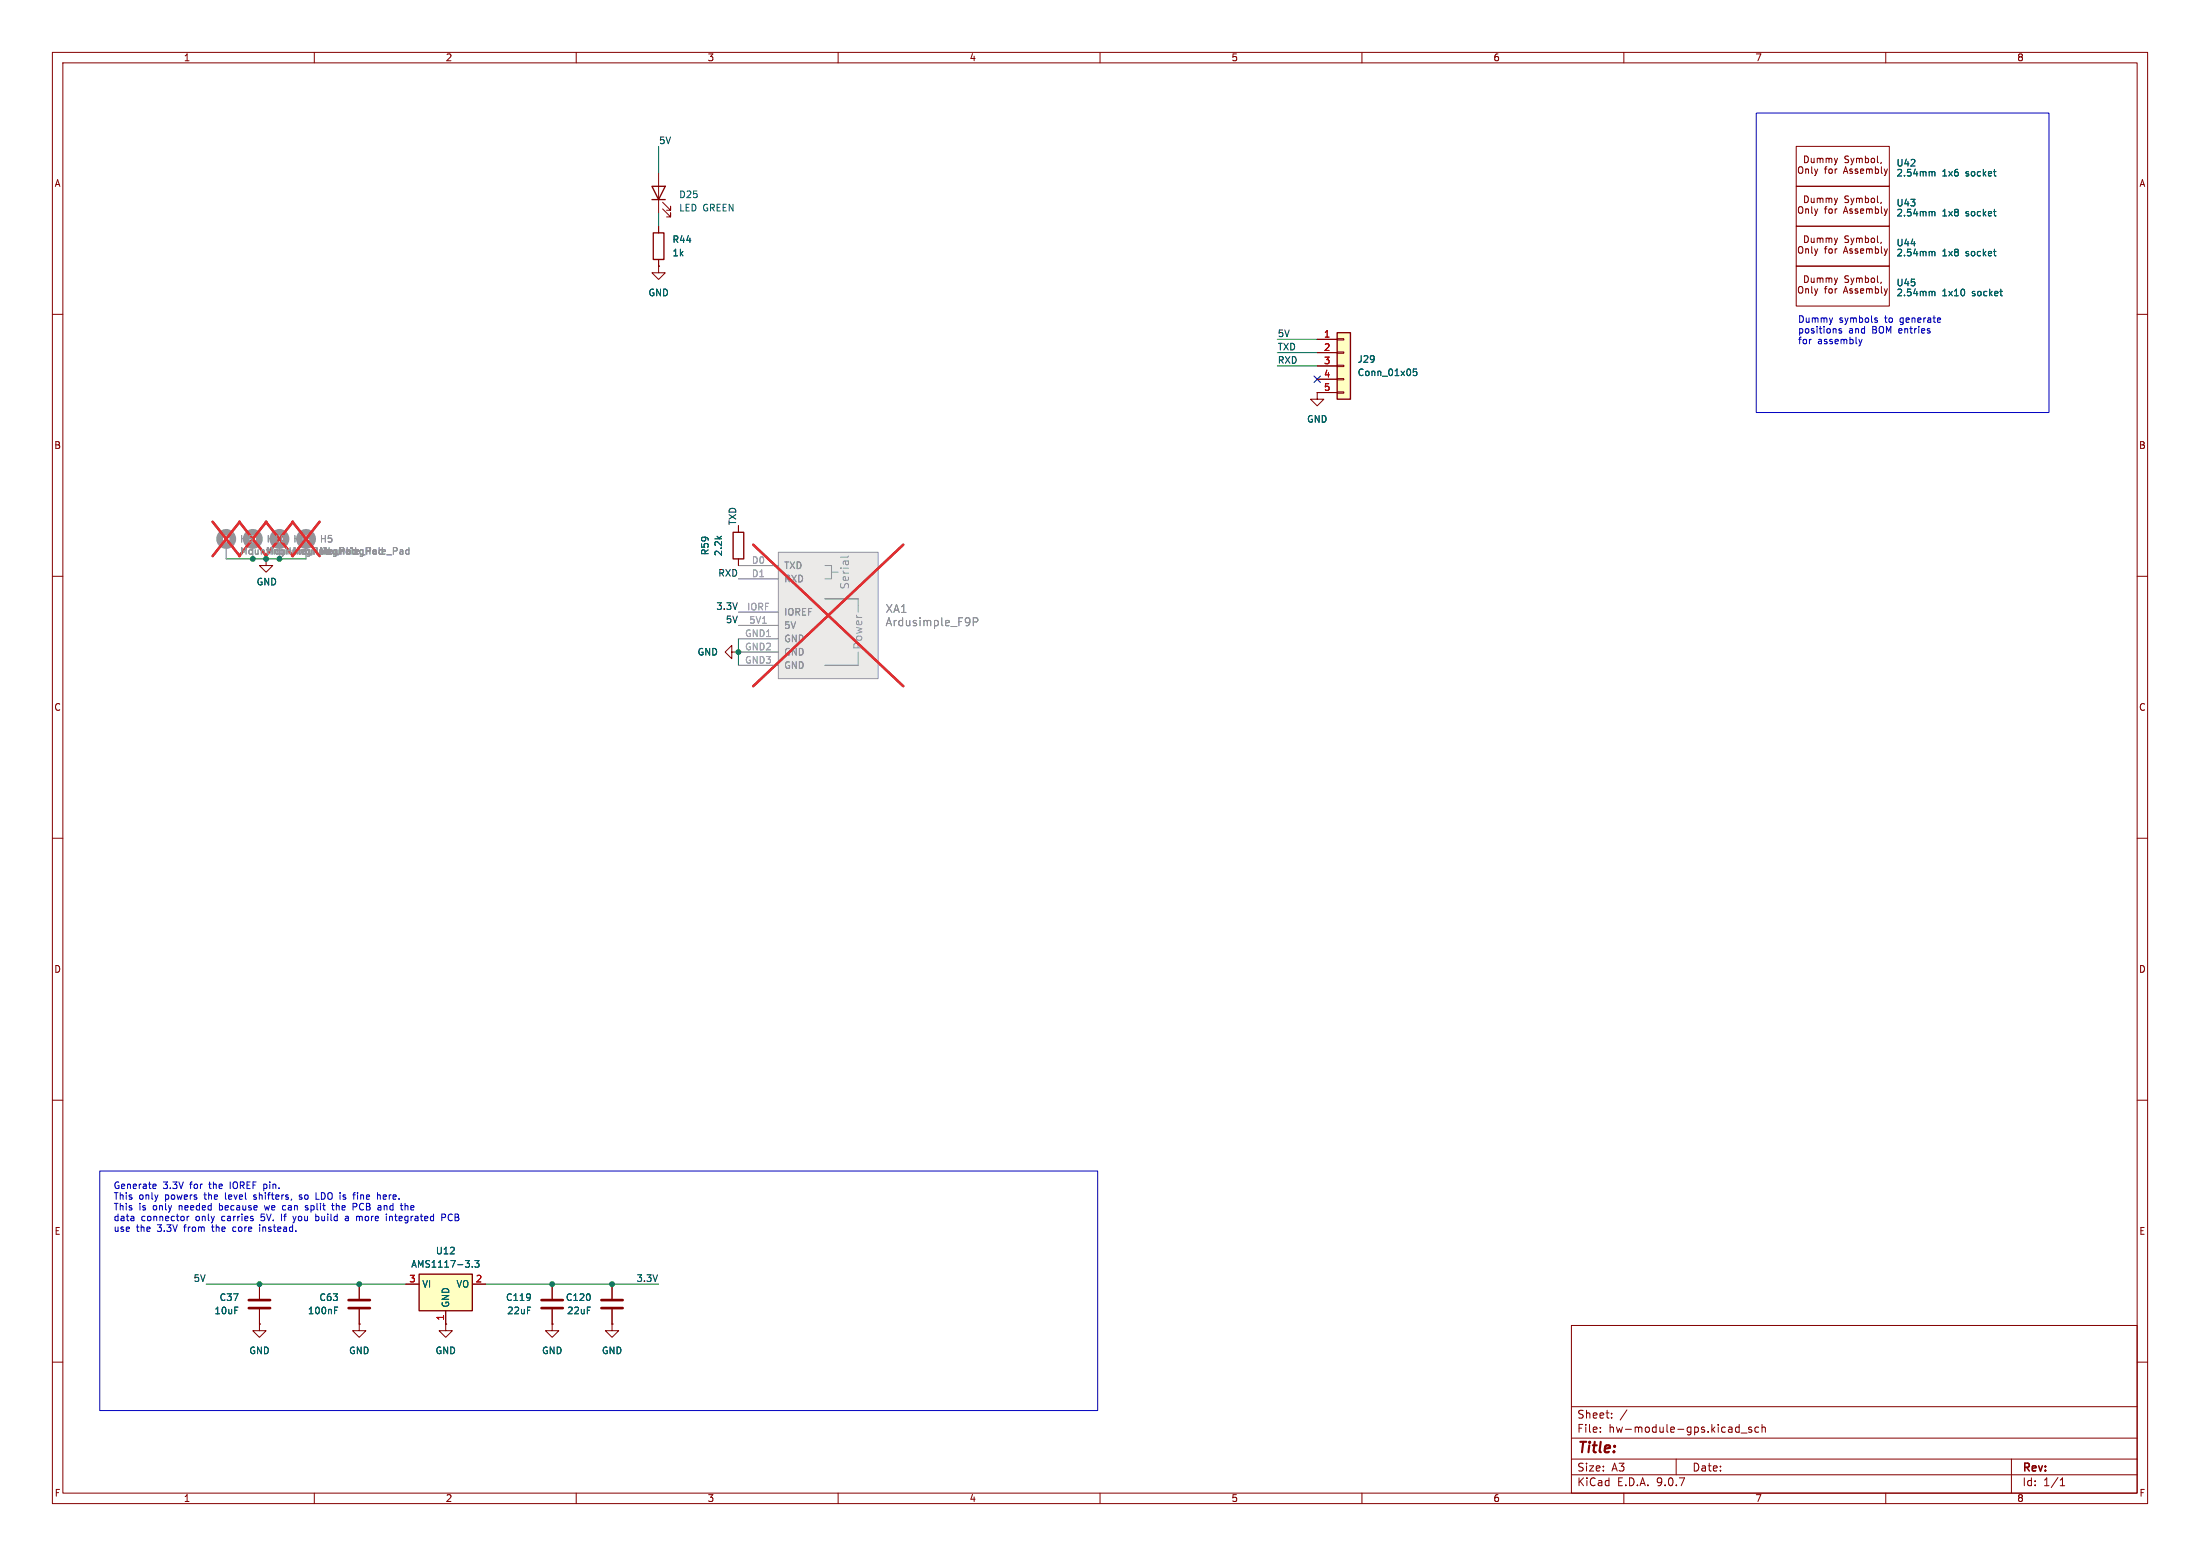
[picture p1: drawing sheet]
<svg xmlns="http://www.w3.org/2000/svg" width="420mm" height="297mm" viewBox="0 0 420 297" stroke-linecap="round" stroke-linejoin="round" font-family="sans-serif">
<g fill="none" stroke="#840000" stroke-width=".19">
<path d="M10 10h400v277h-400zM12 12h396v273h-396zM60 10v2M110 10v2M160 10v2M210 10v2M260 10v2M310 10v2M360 10v2M125.7 33v7.6M126.5 39.9l1.5 1.5v-.8v.8h-.7M126.5 38.6l1.5 1.5v-.7v.7h-.7"/>
<path d="M10 60h2M408 60h2M10 110h2M408 110h2M139.7 124.5v-1.3l-1.3 1.3 1.3 1.2v-1.2h1.3M141 124.5h.1M10 160h2M408 160h2M10 210h2M408 210h2M105.4 252.7v1.3h-1.3l1.3 1.3 1.3-1.3h-1.3M105.4 252.7h.1"/>
<path d="M116.8 252.7v1.3h-1.2l1.2 1.3 1.3-1.3h-1.3M116.8 252.7h.1M116.8 245.1v2.8M116.8 249.9v2.8M300 253h108v32h-108zM10 260h2M300 278.5h108M300 274.5h108M300 268.5h108M305.5 273.2v.2M305.5 272.5v.1M307.7 270.5v.2"/>
<path d="M307.7 269.8v.1M310.6 269.1l-1.3 1.9M320 278.5v3M331.6 272.4l.4 .1M332 271.9v1.5M332 273.3l-.4 .1M332.4 273.5h1.1M334.4 272.5l-.4-.1-.2 .2 .1 .2 .5 .2v.3h-.6M335.7 272.5l-.4-.1-.3 .3 .2 .6h.5M336.4 272.5l.2-.1 .3 .1 .1 .9M336.4 271.9v1.5M384 278.5v6.5"/>
<path d="M408 260h2M60 285v2M110 285v2M160 285v2M210 285v2M260 285v2M300 281.5h108M310 285v2M360 285v2M393.3 283.6h.9M393.3 282.5l.4-.4v1.5"/>
</g>
<path d="M124.5 35.6h2.5l-1.3 2.5zM124.5 38.1h2.5" fill="none" stroke="#840000" stroke-width=".25"/>
<path d="M114.8 249.7h4.1M114.8 248.2h4.1" fill="none" stroke="#840000" stroke-width=".51"/>
<path d="M148.6 105.4h19v24.1h-19z" fill="#ebeae8"/>
<g fill="none" stroke="#9c9b98" stroke-width=".19">
<path d="M141 108h7.6M141 110.5h7.6M141 116.8h7.6M141 119.4h7.6M148.6 105.4h19v24.1h-19zM157.5 108h1.2v2.5h-1.2M157.5 114.3h6.3zM158.7 109.2h1.3M162 106.1l-.2 .3h-1.3M163.8 114.3v2.5M141 121.9h7.6M141 124.5h7.6"/>
<path d="M141 127h7.6M157.5 127h6.3zM163.8 124.5v2.5"/>
</g>
<path d="M185.8 118.7l.7-.1 .2-.2-.1-.3-.2-.2h-.6v1.5" fill="none" stroke="#939391" stroke-width=".19"/>
<path d="M143.8 104l28.6 27M172.4 104l-28.6 27" fill="none" stroke="#e12e31" stroke-width=".46"/>
<g fill="none" stroke="#840000" stroke-width=".19">
<path d="M342.9 35.6h17.8v7.6h-17.8zM342.9 27.9h17.8v7.7h-17.8zM343.4 32l.2-.2a.43 .43 0 0 1 .6 .5v.4a.42 .42 0 0 1-.5 .4 .42 .42 0 0 1-.4-.4zM343.4 39.6l.2-.2a.43 .43 0 0 1 .6 .5v.4a.42 .42 0 0 1-.5 .4 .42 .42 0 0 1-.4-.4zM344.5 29.8a.64 .64 0 0 1 .7 .6 .64 .64 0 0 1-.7 .7zM344.5 37.4a.64 .64 0 0 1 .7 .6 .64 .64 0 0 1-.7 .7zM344.7 32.4l.2-.1h.3l.1 .8M344.7 40l.2-.1h.3l.1 .8M344.7 32.3v.8M344.7 39.9v.8M345.8 30.2v.8l.3 .1 .2-.2M345.8 37.8v.8l.3 .1 .2-.1"/>
<path d="M345.9 31.8v1.1l.1 .2M345.9 39.4v1.1l.1 .2M346.3 30.2v.9M346.3 37.8v.9M346.4 39.9l.3 .8M346.4 32.3l.3 .8M346.7 33.1l-.3 .4M346.9 30.2v.9M346.9 37.8v.9M346.9 37.9l.4-.1 .2 .2M346.9 30.3l.4-.1 .2 .2M347 39.9l-.3 .8"/>
<path d="M347 32.3l-.3 .8M347.5 30.4v.7M347.5 38v.7M347.5 30.4l.1-.2 .3 .1 .1 .8M347.5 38l.1-.2 .3 .1 .1 .8M348.3 39.9h.5M348.3 32.3h.5M348.6 30.2v.9M348.6 37.8v.9M348.6 37.9l.4-.1 .2 .2M348.6 30.3l.4-.1 .2 .2M348.8 31.8l-.3 .2v1.1"/>
<path d="M348.8 39.4l-.3 .2v1.1M349.2 30.4v.7M349.2 38v.7M349.2 30.4l.1-.2 .3 .1 .1 .8M349.2 38l.1-.2 .3 .1 .1 .8M349.2 39.9h.4l.2 .2v.4l-.2 .2h-.4l-.1-.2zM349.2 32.3h.4l.2 .2v.4l-.2 .2-.4-.1-.1-.1zM350.2 37.8l.3 .9M350.2 30.2l.3 .9M350.3 32.3v.8M350.3 39.9v.8M350.5 38.7l-.3 .4"/>
<path d="M350.5 31.1l-.3 .4M350.7 39.9l-.4 .2M350.7 32.3l-.4 .2M350.8 37.8l-.3 .9M350.8 30.2l-.3 .9M351.9 33.1l.4-1.3 .5 1.3M352 32.7h.6M352.9 29.8h-.5l-.2 .1v.4l.6 .2 .1 .3-.2 .3-.5-.1M352.9 37.5l-.5-.1-.2 .1v.4l.6 .2 .1 .3-.2 .3-.5-.1M353.3 37.8l.3 .9M353.3 30.2l.3 .9M353.6 32.3h-.3l-.2 .1 .1 .2 .4 .1v.3h-.5"/>
<path d="M353.6 39.9h-.3l-.2 .2 .1 .1 .4 .2v.3h-.5M353.6 38.7l-.3 .4M353.6 31.1l-.3 .4M353.9 37.8l-.3 .9M353.9 30.2l-.3 .9M354.4 30.2v.9M354.4 37.8v.9M354.4 37.9l.4-.1 .2 .2M354.4 30.3l.4-.1 .2 .2M354.6 32.3h-.3l-.2 .1 .1 .2 .4 .1v.3h-.5M354.6 39.9h-.3l-.2 .2 .1 .1 .4 .2v.3h-.5M355 30.4v.7"/>
<path d="M355 38v.7M355 30.4l.1-.2 .3 .1 .1 .8M355 38l.1-.2 .3 .1 .1 .8M355.2 32.7l.6-.1-.1-.3h-.3l-.2 .1v.6h.5M356.1 29.8v1.3M356.1 37.4v1.3M356.1 30.3h.5l.1 .5M356.1 37.9h.5l.1 .5M356.3 32.3v.8M356.3 39.9v.8M356.9 32.4v.7M357.2 30.8v-.4l.2-.2 .4 .1 .1 .5"/>
<path d="M357.2 38.4v-.3l.2-.3 .4 .1 .1 .5M357.4 32.4v.7M358 31.8v1.3M358 39.4v1.3M358.4 29.8v1.1M358.4 37.4v1.1M358.6 33l-.2 .1-.4-.1M359.2 32.9l.1 .2M359.7 39.9l.3 .8M359.7 32.3l.3 .8M360 33.1l-.3 .4M360.3 39.9l-.3 .8"/>
<path d="M360.3 32.3l-.3 .8M125.7 50.8v1.3h1.3l-1.3 1.2-1.2-1.2h1.2M125.7 50.8h.1M125.7 43.2v1.3M125.7 49.5v1.3M342.9 50.8h17.8v7.6h-17.8zM342.9 43.2h17.8v7.6h-17.8zM343.4 54.9l.2-.2a.43 .43 0 0 1 .6 .4v.4a.42 .42 0 0 1-.5 .5 .42 .42 0 0 1-.4-.5zM343.4 47.2l.2-.1a.43 .43 0 0 1 .6 .4v.4a.42 .42 0 0 1-.5 .5 .42 .42 0 0 1-.4-.5zM344.5 45a.64 .64 0 0 1 .7 .7 .64 .64 0 0 1-.7 .6zM344.5 52.6a.64 .64 0 0 1 .7 .7 .64 .64 0 0 1-.7 .6zM344.7 47.6l.2-.1 .3 .1 .1 .7"/>
<path d="M344.7 55.2l.2-.1 .3 .1 .1 .8M344.7 47.5v.8M344.7 55.1v.9M345.8 53.1v.8h.3l.2-.1M345.8 45.4v.8l.3 .1 .2-.1M345.9 54.7v1.1l.1 .2M345.9 47.1v1.1l.1 .1M346.3 45.4v.9M346.3 53.1v.8M346.4 55.1l.3 .9M346.4 47.5l.3 .8M346.7 56l-.3 .4"/>
<path d="M346.7 40.7l-.3 .4M346.7 48.3l-.3 .5M346.9 53.2l.4-.1 .2 .1M346.9 45.4v.9M346.9 53.1v.8M346.9 45.6l.4-.2 .2 .2M347 55.1l-.3 .9M347 47.5l-.3 .8M347.5 53.2l.1-.1h.3l.1 .8M347.5 45.6v.7M347.5 53.2v.7M347.5 45.6l.1-.2 .3 .1 .1 .8"/>
<path d="M348.3 55.1h.5M348.3 47.5h.5M348.6 53.2l.4-.1 .2 .1M348.6 45.4v.9M348.6 53.1v.8M348.6 45.6l.4-.2 .2 .2M348.8 54.7l-.3 .2v1.1M348.8 47.1l-.3 .1v1.1M349.2 53.2l.1-.1h.3l.1 .8M349.2 45.6v.7M349.2 53.2v.7M349.2 45.6l.1-.2 .3 .1 .1 .8"/>
<path d="M349.2 55.2l.4-.1 .2 .3v.3l-.2 .3-.4-.1-.1-.2zM349.2 47.6l.4-.1 .2 .2v.4l-.2 .2h-.4l-.1-.2zM350.2 53.1l.3 .8M350.2 45.4l.3 .9M350.3 47.5v.8M350.3 55.1v.9M350.5 53.9l-.3 .4M350.5 46.3l-.3 .4M350.7 55.1l-.4 .3M350.7 47.5l-.4 .2M350.8 53.1l-.3 .8M350.8 45.4l-.3 .9"/>
<path d="M351.9 56l.4-1.3 .5 1.3M351.9 40.7l.4-1.3 .5 1.3M351.9 48.3l.4-1.2 .5 1.2M352 55.6h.6M352 40.4h.6M352 48h.6M352.9 52.7l-.5-.1-.2 .2v.3l.6 .3 .1 .3-.2 .2h-.5M352.9 45.1l-.5-.1-.2 .1v.4l.6 .2 .1 .4-.2 .2-.5-.1M353.3 53.1l.3 .8M353.3 45.4l.3 .9M353.6 55.2l-.3-.1-.2 .2 .1 .2 .4 .1v.3h-.5M353.6 47.6l-.3-.1-.2 .2 .1 .2 .4 .1v.3h-.5"/>
<path d="M353.6 46.3l-.3 .4M353.6 53.9l-.3 .4M353.9 53.1l-.3 .8M353.9 45.4l-.3 .9M354.4 53.2l.4-.1 .2 .1M354.4 45.4v.9M354.4 53.1v.8M354.4 45.6l.4-.2 .2 .2M354.6 55.2l-.3-.1-.2 .2 .1 .2 .4 .1v.3h-.5M354.6 47.6l-.3-.1-.2 .2 .1 .2 .4 .1v.3h-.5M355 53.2l.1-.1h.3l.1 .8M355 45.6v.7"/>
<path d="M355 53.2v.7M355 45.6l.1-.2 .3 .1 .1 .8M355.2 55.5l.6-.1-.1-.2-.3-.1-.2 .2v.6h.5M355.2 40.3l.6-.1-.1-.3h-.3l-.2 .2v.6h.5M355.2 47.9l.6-.1-.1-.2-.3-.1-.2 .2v.6h.5M356.1 53.1h.5l.1 .6M356.1 45v1.3M356.1 52.6v1.3M356.1 45.5h.5l.1 .6M356.3 47.5v.8M356.3 55.1v.9M356.9 40.1v.6"/>
<path d="M356.9 47.7v.6M356.9 55.3v.7M357.2 53.7v-.4l.2-.2 .4 .1 .1 .5M357.2 46.1v-.4l.2-.3 .4 .2 .1 .5M357.4 40.1v.6M357.4 47.7v.6M357.4 55.3v.7M358 47.1v1.2M358 54.7v1.3M358.4 45v1.1M358.4 52.6v1.1M358.6 55.8l-.2 .2-.4-.1"/>
<path d="M358.6 40.6l-.2 .1h-.4M358.6 48.2l-.2 .1h-.4M359.2 55.8l.1 .2M359.2 40.5l.1 .2M359.2 48.2l.1 .1M359.7 55.1l.3 .9M359.7 47.5l.3 .8M360 56l-.3 .4M360 40.7l-.3 .4M360 48.3l-.3 .5M360.3 55.1l-.3 .9M360.3 47.5l-.3 .8"/>
<path d="M141 100.3v1.3M141 106.7v1.3M68.6 252.7v1.3h-1.3l1.3 1.3 1.2-1.3h-1.2M68.6 252.7h.1M68.6 245.1v2.8M68.6 249.9v2.8M85.1 252.7v1.3h-1.3l1.3 1.3 1.3-1.3h-1.3M85.1 252.7h.1"/>
</g>
<path d="M66.5 249.7h4.1M66.5 248.2h4.1" fill="none" stroke="#840000" stroke-width=".51"/>
<path d="M368.8 32.9l.2-.1h.3l.1 .8M368.8 55.8l.2-.2 .3 .1 .1 .8M368.8 40.6l.2-.2h.3l.1 .8M368.8 48.2l.2-.2 .3 .1 .1 .7M63.9 250.1h.4M63.9 249.5h.6" fill="none" stroke="#006464" stroke-width=".19"/>
<path d="M124.7 44.5h2v5h-2zM140 101.6h2v5.1h-2z" fill="none" stroke="#840000" stroke-width=".25"/>
<path d="M255.3 63.5h2.5v12.7h-2.5z" fill="#ffffc2"/>
<path d="M255.3 63.5h2.5v12.7h-2.5z" fill="none" stroke="#840000" stroke-width=".25"/>
<g fill="none" stroke="#840000" stroke-width=".19">
<path d="M251.5 74.9v1.3h1.2l-1.2 1.3-1.3-1.3h1.3M251.5 74.9h.1M251.5 64.8h3.8M251.5 67.3h3.8M251.5 69.9h3.8M251.5 72.4h3.8M251.5 74.9h3.8M255.3 64.6h1.2v.3h-1.2zM255.3 67.2h1.2v.2h-1.2zM255.3 69.7h1.2v.3h-1.2zM255.3 72.3h1.2v.2h-1.2zM255.3 74.8h1.2v.3h-1.2z"/>
<path d="M49.5 252.7v1.3h-1.2l1.2 1.3 1.3-1.3h-1.3M49.5 252.7h.1M49.5 245.1v2.8M49.5 249.9v2.8"/>
</g>
<path d="M270.4 70.4h-.6v.6l.2-.1 .4 .1 .1 .2-.1 .4-.1 .1-.5-.1" fill="none" stroke="#006464" stroke-width=".19"/>
<circle cx="53.3" cy="102.9" r="1.27" fill="none" stroke="#9c9b98" stroke-width="1.3"/>
<path d="M53.3 104.1v2.6" fill="none" stroke="#9c9b98" stroke-width=".19"/>
<path d="M50.7 99.6l5.2 6.5M55.9 99.6l-5.2 6.5" fill="none" stroke="#e12e31" stroke-width=".46"/>
<path d="M47.5 249.7h4.1M47.5 248.2h4.1" fill="none" stroke="#840000" stroke-width=".51"/>
<path d="M80 243.2h10.2v7h-10.2z" fill="#ffffc2"/>
<path d="M80 243.2h10.2v7h-10.2z" fill="none" stroke="#840000" stroke-width=".25"/>
<g fill="none" stroke="#840000" stroke-width=".19">
<path d="M125.7 50.8h.1M125.7 43.2v1.3M125.7 49.5v1.3M251.5 74.9h.1M251.5 64.8h3.8M251.5 67.3h3.8M251.5 69.9h3.8M251.5 72.4h3.8M251.5 74.9h3.8M50.8 106.7v1.3h1.3l-1.3 1.2-1.3-1.2h1.3M141 100.3v1.3M141 106.7v1.3"/>
<path d="M141 124.5h.1M49.5 252.7h.1M49.5 245.1v2.8M49.5 249.9v2.8M68.6 252.7h.1M68.6 245.1v2.8M68.6 249.9v2.8M77.5 245.1h2.5M85.1 252.7h.1M85.1 250.2v2.5M90.2 245.1h2.5M105.4 252.7h.1"/>
<path d="M105.4 245.1v2.8M105.4 249.9v2.8M116.8 252.7h.1M116.8 245.1v2.8M116.8 249.9v2.8"/>
</g>
<path d="M368.8 32.9l.2-.1h.3l.1 .8M368.8 55.8l.2-.2 .3 .1 .1 .8M368.8 40.6l.2-.2h.3l.1 .8M368.8 48.2l.2-.2 .3 .1 .1 .7M270.4 70.4h-.6v.6l.2-.1 .4 .1 .1 .2-.1 .4-.1 .1-.5-.1M63.9 250.1h.4M63.9 249.5h.6M90.2 241.8v.1M90.7 240.6h.7l-.4 .5 .4 .1v.6l-.2 .1-.5-.1" fill="none" stroke="#006464" stroke-width=".19"/>
<path d="M103.4 249.7h4M103.4 248.2h4" fill="none" stroke="#840000" stroke-width=".51"/>
<g fill="none" stroke="#9c9b98" stroke-width="1.3">
<circle cx="43.2" cy="102.9" r="1.27"/>
<circle cx="48.3" cy="102.9" r="1.27"/>
<circle cx="58.4" cy="102.9" r="1.27"/>
</g>
<path d="M43.2 104.1v2.6M48.3 104.1v2.6M53.3 104.1v2.6M58.4 104.1v2.6M141 108h7.6M141 110.5h7.6M141 116.8h7.6M141 119.4h7.6M141 121.9h7.6M141 124.5h7.6M141 127h7.6" fill="none" stroke="#9c9b98" stroke-width=".19"/>
<path d="M40.6 99.6l5.2 6.5M45.7 99.6l5.2 6.5M45.8 99.6l-5.2 6.5M50.7 99.6l5.2 6.5M50.9 99.6l-5.2 6.5M55.8 99.6l5.2 6.5M55.9 99.6l-5.2 6.5M61 99.6l-5.2 6.5M143.8 104l28.6 27M172.4 104l-28.6 27" fill="none" stroke="#e12e31" stroke-width=".46"/>
<path d="M46.1 105.8v-1.3l.5 .9 .4-.9v1.3M47.6 105.1l.2-.2 .3 .2 .1 .4-.1 .2-.3 .1-.2-.1zM48.7 104.9l.1 .8 .3 .1 .2-.1M49.3 104.9v.9M49.9 104.9v.9M50.4 105l-.3-.1-.2 .2M76.5 104.9l.4 .2v.7M76.9 105.7l-.4 .1M76.9 105.2l-.4 .1M78.1 105l-.4-.1-.2 .3 .1 .5h.5M78.1 104.5v1.3M185.8 118.7l.7-.1 .2-.2-.1-.3-.2-.2h-.6v1.5" fill="none" stroke="#939391" stroke-width=".19"/>
<path d="M125.7 27.9v5.1M125.7 40.6v2.6M243.8 64.8h7.7M243.8 69.9h7.7M243.8 67.3h7.7M43.2 106.7h7.6M53.3 106.7h5.1M141 121.9v5.1M39.4 245.1h38.1M92.7 245.1h33" fill="none" stroke="#009600" stroke-width=".19"/>
<path d="M250.9 71.8l1.2 1.2M252.1 71.8l-1.2 1.2" fill="none" stroke="#000084" stroke-width=".19"/>
<g fill="none" stroke="#0000c2" stroke-width=".19">
<path d="M335.3 21.6h55.9v57.1h-55.9zM349.8 60.7l-.3 .8M351.1 62.8v.3l.4 .1 .1 .2-.2 .2-.3-.1M354.9 64.8l.3 .8M355.2 65.6l-.2 .3M355.5 64.8l-.3 .8M358.1 61.1l.3 .1v.1l-.4 .2M358.1 60.7h.3M19 223.5h190.5v45.7h-190.5zM29.4 226l.3 .1 .1 .2-.6 .1M29.7 226.8l-.3 .1M35.7 232.2v.8"/>
<path d="M36.1 232.2l-.4 .2M44.7 234.2l-.3 .2v.4l.3 .3M48.4 228.9h.1M48.5 228.1l-.1 .2 .2 .2M49.6 233.8v.1M49.6 234.2v.9M50.5 230.1l.2 .9M53.7 231.7v1.3M54 230.8l.4 .2M54.4 230.1l-.4 .1M55.9 232.2l.3 .8M56.2 233l-.3 .4"/>
<path d="M56.5 232.2l-.3 .8M57.1 228.9h.4M57.5 228.1l-.4 .2 .1 .1 .3 .1M58.8 230.2l-.3-.1-.2 .3 .5 .3M58.8 230.8l-.2 .2-.3-.1M60.3 231.7v1.3M60.3 228.9h.6M60.8 232.2v.1M60.8 232.9l-.2 .1-.3-.1M63.3 230.1h.5M63.5 229.7v1.1l.3 .2M66 232.2h.4l.1 .8"/>
<path d="M66.5 232.5h-.4l-.2 .2 .2 .3 .4-.1M67.9 229.7l.2 .2v.3l-.7 .2M68.3 227.6v.2M68.3 228.1v.8M68.7 232.2h.4M72.2 228.1l.4 .2v.6M73.2 228.1v.8M73.8 228.4l-.6 .1M74.4 232.3l.3-.1 .2 .1M74.4 232.2v.8M77.3 230.2l.4-.1 .2 .2M77.3 229.7v1.3"/>
<path d="M84.3 232.4l.6-.1 .2-.1-.1-.3-.7-.2v1.3M85.8 231.8l-.2 .5 .2 .6"/>
</g>
<g fill="#009600" stroke="#009600" stroke-width=".19">
<circle cx="50.8" cy="106.7" r=".46"/>
<circle cx="53.3" cy="106.7" r=".46"/>
<circle cx="48.3" cy="106.7" r=".46"/>
<circle cx="49.5" cy="245.1" r=".46"/>
<circle cx="116.8" cy="245.1" r=".46"/>
<circle cx="105.4" cy="245.1" r=".46"/>
<circle cx="141" cy="124.5" r=".46"/>
<circle cx="68.6" cy="245.1" r=".46"/>
</g>
<text font-size="2.8" fill="#840000" x="301" y="277.9">Title:</text>
<g font-size="2.1" fill="#9c9b98">
<text x="162.3" y="112.6" transform="rotate(-90 162.3 112.6)">Serial</text>
<text x="164.8" y="124.1" transform="rotate(-90 164.8 124.1)">Power</text>
</g>
<g font-size="2.1" fill="#939391">
<text x="169" y="117.2">XA1</text>
<text x="169" y="119.7">Ardusimple_F9P</text>
</g>
<g font-size="2.1" fill="#840000">
<text x="301" y="273.7">File:</text>
<text x="301" y="271">Sheet:</text>
<text x="307.1" y="273.7">hw-module-gps.kicad_sch</text>
<text x="301" y="281.1">Size:</text>
<text x="307.6" y="281.1">A3</text>
<text x="323" y="281.1">Date:</text>
<text x="386" y="281.3">Rev:</text>
<text x="301" y="283.9">KiCad</text>
<text x="308.7" y="283.9">E.D.A.</text>
<text x="316.3" y="283.9">9.0.7</text>
<text x="386" y="283.9">Id:</text>
<text x="390.1" y="283.9">1/1</text>
</g>
<g font-size="1.8" fill="#840000">
<text x="35" y="11.9">1</text>
<text x="85" y="11.9">2</text>
<text x="135" y="11.9">3</text>
<text x="185" y="11.9">4</text>
<text x="235" y="11.9">5</text>
<text x="285" y="11.9">6</text>
<text x="335" y="11.9">7</text>
<text x="385" y="11.9">8</text>
<text x="10.3" y="35.9">A</text>
<text x="356.6" y="32.4">for</text>
<text x="408.3" y="35.9">A</text>
<text x="356.6" y="40">for</text>
<text x="356.6" y="47.6">for</text>
<text x="356.6" y="55.2">for</text>
<text x="10.3" y="85.9">B</text>
<text x="408.2" y="85.9">B</text>
<text x="10.3" y="135.9">C</text>
<text x="408.2" y="135.9">C</text>
<text x="10.3" y="185.9">D</text>
<text x="408.2" y="185.9">D</text>
<text x="10.3" y="235.9">E</text>
<text x="408.3" y="235.9">E</text>
<text x="10.3" y="285.9">F</text>
<text x="35" y="286.9">1</text>
<text x="85" y="286.9">2</text>
<text x="135" y="286.9">3</text>
<text x="185" y="286.9">4</text>
<text x="235" y="286.9">5</text>
<text x="285" y="286.9">6</text>
<text x="335" y="286.9">7</text>
<text x="385" y="286.9">8</text>
<text x="408.3" y="285.9">F</text>
</g>
<g font-size="1.8" fill="#0f0f0f">
<text x="125.7" y="27.6">5V</text>
<text x="243.8" y="64.4">5V</text>
<text x="243.8" y="67">TXD</text>
<text x="243.8" y="69.5">RXD</text>
<text x="140.6" y="100.3" transform="rotate(-90 140.6 100.3)">TXD</text>
<text x="137" y="110.1">RXD</text>
<text x="136.7" y="116.5">3.3V</text>
<text x="138.5" y="119">5V</text>
<text x="36.9" y="244.8">5V</text>
<text x="121.4" y="244.8">3.3V</text>
</g>
<g font-size="1.8" fill="#006464">
<text x="362" y="32">U42</text>
<text x="362" y="33.9">2.54mm</text>
<text x="370.8" y="33.9">1x6</text>
<text x="375.4" y="33.9">socket</text>
<text x="129.5" y="38">D25</text>
<text x="129.5" y="40.6">LED GREEN</text>
<text x="362" y="39.6">U43</text>
<text x="362" y="41.5">2.54mm</text>
<text x="370.8" y="41.5">1x8</text>
<text x="375.4" y="41.5">socket</text>
<text x="128.3" y="46.6">R44</text>
<text x="362" y="47.2">U44</text>
<text x="128.3" y="49.1">1k</text>
<text x="362" y="49.1">2.54mm</text>
<text x="370.8" y="49.1">1x8</text>
<text x="375.4" y="49.1">socket</text>
<text x="123.7" y="56.7">GND</text>
<text x="362" y="54.8">U45</text>
<text x="362" y="56.7">2.54mm</text>
<text x="370.8" y="56.7">1x10</text>
<text x="376.6" y="56.7">socket</text>
<text x="259.1" y="72">Conn_01x05</text>
<text x="259.1" y="69.4">J29</text>
<text x="249.4" y="80.9">GND</text>
<text x="135.5" y="106.1" transform="rotate(-90 135.5 106.1)">R59</text>
<text x="138" y="106.3" transform="rotate(-90 138 106.3)">2.2k</text>
<text x="48.9" y="111.9">GND</text>
<text x="133.1" y="125.3">GND</text>
<text x="83.1" y="239.6">U12</text>
<text x="78.4" y="242.2">AMS1117-3.3</text>
<text x="80.5" y="246">VI</text>
<text x="87" y="246">VO</text>
<text x="40.9" y="251.1">10uF</text>
<text x="41.8" y="248.5">C37</text>
<text x="58.7" y="251.1">100nF</text>
<text x="60.9" y="248.5">C63</text>
<text x="86" y="249.7" transform="rotate(-90 86 249.7)">GND</text>
<text x="96.5" y="248.5">C119</text>
<text x="96.7" y="251.1">22uF</text>
<text x="107.9" y="248.5">C120</text>
<text x="108.2" y="251.1">22uF</text>
<text x="47.5" y="258.7">GND</text>
<text x="66.5" y="258.7">GND</text>
<text x="83.1" y="258.7">GND</text>
<text x="103.4" y="258.7">GND</text>
<text x="114.8" y="258.7">GND</text>
</g>
<g font-size="1.8" fill="#a90000">
<text x="252.7" y="64.5">1</text>
<text x="252.7" y="67.1">2</text>
<text x="252.7" y="69.6">3</text>
<text x="252.7" y="72.1">4</text>
<text x="252.7" y="74.7">5</text>
<text x="78" y="244.9">3</text>
<text x="90.7" y="244.9">2</text>
<text x="84.8" y="252.2" transform="rotate(-90 84.8 252.2)">1</text>
</g>
<g font-size="1.8" fill="#0000c2">
<text x="343.2" y="61.8">Dummy</text>
<text x="343.2" y="63.9">positions</text>
<text x="343.2" y="65.9">for</text>
<text x="347" y="65.9">assembly</text>
<text x="351.1" y="61.8">symbols</text>
<text x="352.9" y="63.9">and</text>
<text x="357.5" y="63.9">BOM entries</text>
<text x="359.9" y="61.8">to</text>
<text x="363" y="61.8">generate</text>
<text x="21.6" y="227.2">Generate</text>
<text x="31.1" y="227.2">3.3V</text>
<text x="36.4" y="227.2">for</text>
<text x="40.2" y="227.2">the</text>
<text x="44.4" y="227.2">IOREF pin.</text>
<text x="21.6" y="229.2">This</text>
<text x="21.6" y="231.2">This</text>
<text x="21.6" y="233.3">data</text>
<text x="26.5" y="229.2">only</text>
<text x="26.5" y="231.2">is</text>
<text x="26.9" y="233.3">connector</text>
<text x="29.3" y="231.2">only</text>
<text x="31.6" y="229.2">powers</text>
<text x="34.4" y="231.2">needed</text>
<text x="37.5" y="233.3">only</text>
<text x="39.3" y="229.2">the</text>
<text x="42.3" y="231.2">because</text>
<text x="42.6" y="233.3">carries</text>
<text x="43.4" y="229.2">level</text>
<text x="49.1" y="229.2">shifters,</text>
<text x="50.3" y="233.3">5V.</text>
<text x="51.2" y="231.2">we</text>
<text x="54.4" y="233.3">If</text>
<text x="54.8" y="231.2">can</text>
<text x="56.9" y="233.3">you</text>
<text x="58" y="229.2">so</text>
<text x="59.4" y="231.2">split</text>
<text x="61.3" y="233.3">build</text>
<text x="61.4" y="229.2">LDO is</text>
<text x="64.7" y="231.2">the</text>
<text x="67.2" y="233.3">a</text>
<text x="68.8" y="231.2">PCB</text>
<text x="69" y="229.2">fine</text>
<text x="69.5" y="233.3">more</text>
<text x="73.7" y="229.2">here.</text>
<text x="73.8" y="231.2">and</text>
<text x="75.4" y="233.3">integrated</text>
<text x="78.4" y="231.2">the</text>
<text x="86.2" y="233.3">PCB</text>
<text x="21.6" y="235.3">use</text>
<text x="26" y="235.3">the</text>
<text x="30.2" y="235.3">3.3V</text>
<text x="35.4" y="235.3">from</text>
<text x="41" y="235.3">the</text>
<text x="45.1" y="235.3">core</text>
<text x="50.4" y="235.3">instead.</text>
</g>
<g font-size="1.8" fill="#939391">
<text x="45.7" y="103.8">H6</text>
<text x="50.8" y="103.8">H10</text>
<text x="50.8" y="106.1">MountingHole_Pad</text>
<text x="55.9" y="103.8">H15</text>
<text x="61" y="103.8">H5</text>
<text x="61" y="106.1">MountingHole_Pad</text>
<text x="149.6" y="108.8">TXD</text>
<text x="149.6" y="111.4">RXD</text>
<text x="149.6" y="117.7">IOREF</text>
<text x="149.6" y="120.2">5V</text>
<text x="149.6" y="122.8">GND</text>
<text x="149.6" y="125.3">GND</text>
<text x="149.6" y="127.9">GND</text>
</g>
<g font-size="1.8" fill="#a5a4a2">
<text x="143.4" y="107.7">D0</text>
<text x="143.4" y="110.2">D1</text>
<text x="142.5" y="116.6">IORF</text>
<text x="142.9" y="119.1">5V1</text>
<text x="142.1" y="121.7">GND1</text>
<text x="142.1" y="124.2">GND2</text>
<text x="142.1" y="126.7">GND3</text>
</g>
</svg>
